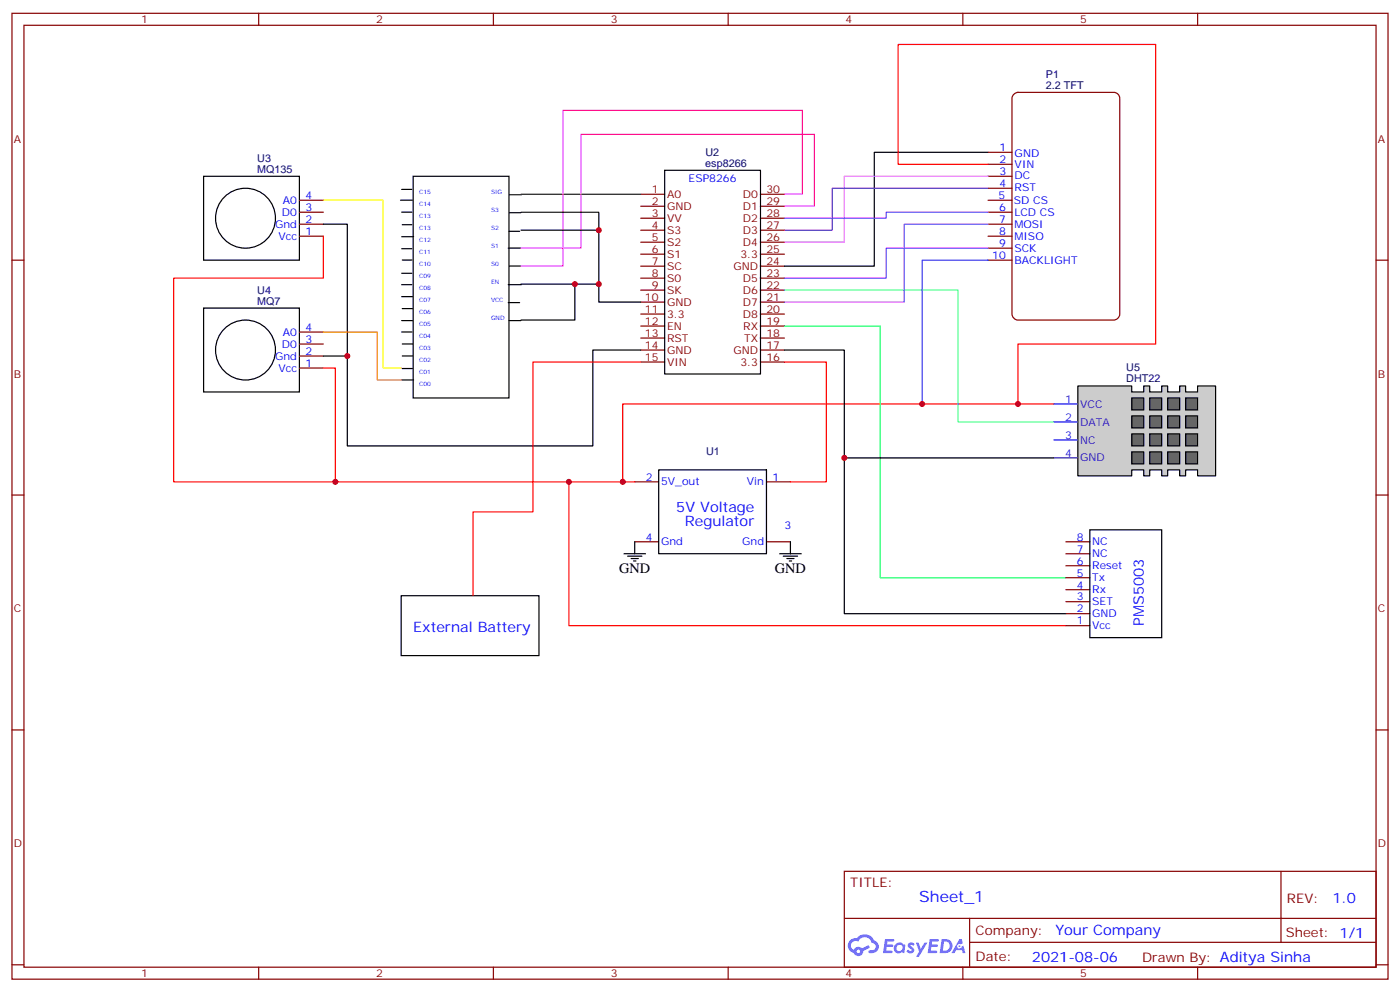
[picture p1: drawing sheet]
<svg xmlns="http://www.w3.org/2000/svg" width="412mm" height="292mm" viewBox="0 0 412 292" stroke-linecap="round" stroke-linejoin="round" font-family="sans-serif">
<g fill="none" stroke="#870000" stroke-width=".35">
<path d="M3.5 3.9h405.4v284.4h-405.4zM7.1 7.4h398.2v277.3h-398.2zM76.2 3.9v3.5M145.3 3.9v3.5M214.5 3.9v3.5M283.6 3.9v3.5M352.8 3.9v3.5M3.5 76.6h3.6M405.3 76.6h3.6M3.5 145.7h3.6M405.3 145.7h3.6M3.5 214.9h3.6"/>
<path d="M405.3 214.9h3.6M248.7 256.5h156.6v28.2h-156.6zM377.3 256.5v20.9M248.7 270.4h156.5M285.6 277.4h119.6M285.6 270.4v14.1M3.5 284h3.6M76.2 284.7v3.6M145.3 284.7v3.6M214.5 284.7v3.6M283.6 284.7v3.6M352.8 284.7v3.6"/>
<path d="M405.3 284h3.6"/>
</g>
<g fill="#5487ff">
<path d="M267.7 277.7a1.22 1.22 0 0 1 1.7 .2l-.4 .6a.47 .47 0 0 0-.3-.4 .47 .47 0 0 0-.5 .2l.1 .2a1.14 1.14 0 0 1 .8 1.8 1.14 1.14 0 0 1-1.9 0l-.2-.2 .5-.6 .7 .5a.29 .29 0 0 0 .3-.3 .29 .29 0 0 0-.2-.3 1.04 1.04 0 0 1-.6-1.7z"/>
<path d="M260.7 276.4h2.4l.3 .2-.2 .5-1.8 .1-.1 .8h1.5l.3 .4-.3 .4h-1.6l-.2 1.1h1.7l.2 .3-.2 .3-2.6 .1z"/>
<path d="M273.8 276.4h2.4l.3 .2-.1 .5-1.8 .1-.2 .8h1.6l.3 .4-.4 .4h-1.6l-.1 1.1h1.7l.2 .3-.2 .3-2.6 .1z"/>
<path d="M282.6 276.4h.7l.3 1.3-.6 .3a.69 .69 0 0 0-1 .3 .69 .69 0 0 0 .4 .9 .69 .69 0 0 0 .9-.6l.5-.2 .6 2.2h-.8l-.2-.9h-1.8l-.5 .9h-.8z"/>
<path d="M269.8 277.5h.8l.6 1.8 1.1-1.8h.9l-2.6 4.2h-.8l.9-1.5z"/>
<path d="M277.4 276.4l-.6 4.2h1.3a2.11 2.11 0 0 0 2.5-2.1 2.11 2.11 0 0 0-2.5-2.1zM278.1 277.2a1.39 1.39 0 0 1 1.7 1.4 1.39 1.39 0 0 1-1.8 1.3h-.3z"/>
<path d="M263.7 278.1a1.54 1.54 0 0 0-.1 2.1 1.54 1.54 0 0 0 2.2 .1l.6 .3 .3-2.3-.2-.3h-.4a1.49 1.49 0 0 0-2.4 .1zM264 279.1a.94 .94 0 0 1 1.8 0 .94 .94 0 0 1-1.8 0z"/>
<path d="M250.4 276.8a2.18 2.18 0 0 0 1.1 3.7 1.44 1.44 0 0 0 1.6 .9 1.44 1.44 0 0 0 1.2-1.4l2-1-.5-.8-1.9 1a1.47 1.47 0 0 0-2.4 .4 1.39 1.39 0 0 1-.7-1.9 1.39 1.39 0 0 1 2-.5 2.12 2.12 0 0 1 2.2-1.3 2.12 2.12 0 0 1 1.9 1.7 1.14 1.14 0 0 1 1.1 1.4 1.14 1.14 0 0 1-1.7 .7 .43 .43 0 0 0-.5 .4 .43 .43 0 0 0 .4 .5 1.98 1.98 0 0 0 2.5-1.2 1.98 1.98 0 0 0-1.2-2.6 3.1 3.1 0 0 0-5.3-.6l-.9 .1zM252.3 280.1a.55 .55 0 0 1 1.1 0 .55 .55 0 0 1-1.1 0z"/>
<circle cx="282.6" cy="278.5" r=".26"/>
</g>
<g fill="none" stroke="#870000" stroke-width=".35">
<path d="M298.7 27.7l1.2-.5h28.2a1.76 1.76 0 0 1 1.7 1.8v63.5a1.89 1.89 0 0 1-1.7 1.7h-28.2a1.89 1.89 0 0 1-1.8-1.7v-63.5zM88.2 58.9h7M188.7 57.2h7.1M224 57.2h7.1M291 44.8h7.1M291 48.4h7.1M291 51.9h7.1M291 55.4h7.1M291 58.9h7.1M88.2 62.5h7M88.2 66h7M88.2 69.5h7"/>
<path d="M188.7 60.7h7.1M188.7 64.2h7.1M188.7 67.8h7.1M188.7 71.3h7.1M188.7 74.8h7.1M188.7 78.4h7.1M224 60.7h7.1M224 64.2h7.1M224 67.8h7.1M224 71.3h7.1M224 74.8h7.1M224 78.4h7.1"/>
<path d="M291 62.5h7.1M291 66h7.1M291 69.5h7.1M291 73.1h7.1M291 76.6h7.1M88.2 97.8h7M188.7 81.9h7.1M188.7 85.4h7.1M188.7 88.9h7.1M188.7 92.5h7.1M188.7 96h7.1M188.7 99.5h7.1"/>
<path d="M224 81.9h7.1M224 85.4h7.1M224 88.9h7.1M224 92.5h7.1M224 96h7.1M224 99.5h7.1M88.2 108.3h7M88.2 104.8h7M88.2 101.3h7M188.7 103h7.1M188.7 106.6h7.1M224 103h7.1"/>
<path d="M224 106.6h7.1M187 141.9h7M187 159.5h7M225.8 141.9h7M225.8 159.5h7"/>
</g>
<g fill="none" stroke="#000" stroke-width=".35">
<path d="M60 51.9h28.2v24.7h-28.2zM118 58.9h3.5M118.3 55.8h3M121.7 51.9h28.2v65.3h-28.2zM150.1 57.3h3.5M195.8 50.1h28.2v60h-28.2zM291 44.8h-33.5v33.6h-26.4M95.2 66h7.1v65.3h72.3v-28.3h14.1M118.3 62.5h3M118.3 69.7h3.5M118.3 73.2h3M118.5 66.2h2.8"/>
<path d="M118.5 76.6h2.8M149.7 73h3.7M149.9 68.1h3.2M150.1 62.6h3.3M150.1 78.3h3.3M153.5 62.5h22.9v26.4h12.3M153.5 67.8h22.9M60 90.7h28.2v24.7h-28.2zM118.3 80.4h3M118.3 83.8h3M118.3 87.3h3.2M118.3 94.4h3.2"/>
<path d="M118.3 97.7h3M118.5 90.9h3M149.7 83.8h3.9M149.7 89.1h3.4M149.9 94.4h3.5M153.5 83.6h22.9M169.3 83.6v10.6h-15.8M95.2 104.8h7.1M118.3 111.8h3.5M118.5 101.3h3.2M118.5 104.8h3M118.5 108.5h3"/>
<path d="M231.1 103h17.6v77.7h65.3M194 138.3h31.8v24.7h-31.8zM118.2 175.4h40.5v17.6h-40.5z"/>
<circle cx="72.3" cy="64.2" r="8.8"/>
<circle cx="72.3" cy="103" r="8.8"/>
</g>
<path d="M153.5 57.2h35.2" fill="none" stroke="#008700" stroke-width=".35"/>
<path d="M231.1 57.2h5.3v-24.7h-70.6v45.9h-12.3M231.1 60.7h8.8v-21.2h-68.8v33.6h-17.6" fill="none" stroke="#f0f" stroke-width=".35"/>
<path d="M291 48.4h-26.4v-35.3h75.8v88.2h-40.5v17.6M95.2 69.5v12.4h-44v60h135.8M95.2 108.3h3.6v33.6M231.1 106.6h12.3v35.3h-10.6M310.4 118.9h-127v23" fill="none" stroke="#f00" stroke-width=".35"/>
<path d="M95.2 97.8h15.9v14.1h7.1" fill="none" stroke="#f90" stroke-width=".35"/>
<path d="M95.2 58.9h17.7v49.4h5.3" fill="none" stroke="#ff0" stroke-width=".35"/>
<path d="M291 51.9h-42.3v19.4h-17.6" fill="none" stroke="#c3f" stroke-width=".35"/>
<path d="M291 55.4h-45.8v12.4h-14.1" fill="none" stroke="#90c" stroke-width=".35"/>
<path d="M291 62.5h-29.9v1.7h-30M291 73.1h-29.9v8.8h-30" fill="none" stroke="#90f" stroke-width=".35"/>
<path d="M291 66h-24.7v22.9h-35.2" fill="none" stroke="#93f" stroke-width=".35"/>
<path d="M291 76.6h-19.4v42.3" fill="none" stroke="#30f" stroke-width=".35"/>
<path d="M231.1 96h28.2v74.1h54.7" fill="none" stroke="#3f0" stroke-width=".35"/>
<path d="M317.5 113.6h15.9v1.8h3.5v-1.8h1.8v1.8h3.5v-1.8h1.8v1.8h3.5v-1.8h1.7v1.8h3.6v-1.8h5.3v26.5h-5.3v-1.8h-3.6v1.8h-1.7v-1.8h-3.5v1.8h-1.8v-1.8h-3.5v1.8h-1.8v-1.8h-3.5v1.8h-15.9z" fill="#ccc" stroke="#000" stroke-width=".35"/>
<g fill="#666" stroke="#000" stroke-width=".35">
<path d="M349.2 117.2h3.6v3.5h-3.6z"/>
<path d="M349.2 122.4h3.6v3.6h-3.6z"/>
<path d="M349.2 127.7h3.6v3.6h-3.6z"/>
<path d="M344 117.2h3.5v3.5h-3.5z"/>
<path d="M344 122.4h3.5v3.6h-3.5z"/>
<path d="M344 127.7h3.5v3.6h-3.5z"/>
<path d="M338.7 117.2h3.5v3.5h-3.5z"/>
<path d="M338.7 122.4h3.5v3.6h-3.5z"/>
<path d="M338.7 127.7h3.5v3.6h-3.5z"/>
<path d="M333.4 117.2h3.5v3.5h-3.5z"/>
<path d="M333.4 122.4h3.5v3.6h-3.5z"/>
<path d="M333.4 127.7h3.5v3.6h-3.5z"/>
<path d="M349.2 133h3.6v3.6h-3.6z"/>
<path d="M344 133h3.5v3.6h-3.5z"/>
<path d="M338.7 133h3.5v3.6h-3.5z"/>
<path d="M333.4 133h3.5v3.6h-3.5z"/>
</g>
<path d="M310.4 118.9h7.1M310.4 124.2h7.1M310.4 129.5h7.1M310.4 134.8h7.1" fill="none" stroke="#30c" stroke-width=".35"/>
<path d="M231.1 85.4h51.1v38.8h28.2" fill="none" stroke="#0ff" stroke-width=".35"/>
<path d="M248.7 134.8h61.7M187 159.5v3.5M232.8 159.5v3.5M321 156h21.2v31.7h-21.2zM183.8 163h6.3M184.9 163.7h4.2M185.9 164.4h2.1M186.6 165.1h.7M229.7 163h6.3M230.7 163.7h4.2M231.8 164.4h2.1M232.5 165.1h.7" fill="none" stroke="#000" stroke-width=".35"/>
<path d="M188.7 106.6h-31.7v44.1h-17.7v24.7M167.6 141.9v42.3h146.4" fill="none" stroke="#f00" stroke-width=".35"/>
<path d="M314 159.5h7M314 177.1h7M314 173.6h7M314 170.1h7M314 166.5h7M314 163h7M314 184.2h7M314 180.7h7" fill="none" stroke="#870000" stroke-width=".35"/>
<g fill="#c00">
<circle cx="176.4" cy="67.8" r=".88"/>
<circle cx="176.4" cy="83.6" r=".88"/>
<circle cx="169.3" cy="83.6" r=".88"/>
<circle cx="98.8" cy="141.9" r=".88"/>
<circle cx="102.3" cy="104.8" r=".88"/>
<circle cx="183.4" cy="141.9" r=".88"/>
<circle cx="271.6" cy="118.9" r=".88"/>
<circle cx="299.9" cy="118.9" r=".88"/>
<circle cx="248.7" cy="134.8" r=".88"/>
<circle cx="167.6" cy="141.9" r=".88"/>
</g>
<text font-size="4.6" fill="#00f" x="270.8" y="265.5">Sheet_1</text>
<g font-size="4.2" fill="#00f">
<text x="199.2" y="150.7">5V Voltage</text>
<text x="201.7" y="154.9">Regulator</text>
<text x="121.7" y="185.9">External Battery</text>
<text x="336.9" y="184.2" transform="rotate(-90 336.9 184.2)">PMS5003</text>
<text x="392.5" y="265.8">1.0</text>
<text x="310.9" y="275.3">Your Company</text>
<text x="304" y="283.1">2021-08-06</text>
</g>
<g font-size="4.2">
<text x="182.4" y="168.7">GND</text>
<text x="228.2" y="168.7">GND</text>
</g>
<g font-size="3.9" fill="#800">
<text x="250.5" y="261.1">TITLE:</text>
<text x="379.1" y="265.8">REV:</text>
<text x="287.4" y="275.3">Company:</text>
<text x="378.7" y="275.9">Sheet: 1/1</text>
<text x="287.4" y="283">Date:</text>
<text x="336.4" y="283.1">Drawn By: Aditya Sinha</text>
</g>
<g font-size="3.2" fill="#800">
<text x="41.6" y="6.9">1</text>
<text x="110.8" y="6.9">2</text>
<text x="179.9" y="6.9">3</text>
<text x="249.1" y="6.9">4</text>
<text x="318.2" y="6.9">5</text>
<text x="4.1" y="42">A</text>
<text x="405.9" y="42">A</text>
<text x="192" y="56.8">1</text>
<text x="196.5" y="58.2">A0</text>
<text x="218.8" y="58.2">D0</text>
<text x="225.8" y="56.8">30</text>
<text x="192" y="60.4">2</text>
<text x="192" y="63.9">3</text>
<text x="196.5" y="61.8">GND</text>
<text x="196.5" y="65.3">VV</text>
<text x="218.8" y="65.3">D2</text>
<text x="218.8" y="61.8">D1</text>
<text x="225.8" y="63.9">28</text>
<text x="225.8" y="60.4">29</text>
<text x="192" y="67.4">4</text>
<text x="192" y="70.9">5</text>
<text x="196.5" y="68.8">S3</text>
<text x="218.8" y="68.8">D3</text>
<text x="225.8" y="70.9">26</text>
<text x="225.8" y="67.4">27</text>
<text x="192" y="74.5">6</text>
<text x="192" y="78">7</text>
<text x="196.5" y="72.4">S2</text>
<text x="196.5" y="75.9">S1</text>
<text x="218.1" y="75.9">3.3</text>
<text x="218.8" y="72.4">D4</text>
<text x="225.8" y="78">24</text>
<text x="225.8" y="74.5">25</text>
<text x="192" y="81.5">8</text>
<text x="196.5" y="79.4">SC</text>
<text x="196.5" y="82.9">S0</text>
<text x="216" y="79.4">GND</text>
<text x="218.8" y="82.9">D5</text>
<text x="225.8" y="81.5">23</text>
<text x="190" y="88.6">10</text>
<text x="192" y="85.1">9</text>
<text x="196.5" y="86.5">SK</text>
<text x="196.5" y="90">GND</text>
<text x="218.8" y="90">D7</text>
<text x="218.8" y="86.5">D6</text>
<text x="225.8" y="88.6">21</text>
<text x="225.8" y="85.1">22</text>
<text x="190" y="92.1">11</text>
<text x="190" y="95.6">12</text>
<text x="196.5" y="93.5">3.3</text>
<text x="218.8" y="93.5">D8</text>
<text x="225.8" y="95.6">19</text>
<text x="225.8" y="92.1">20</text>
<text x="190" y="99.2">13</text>
<text x="196.5" y="97">EN</text>
<text x="196.5" y="100.6">RST</text>
<text x="218.9" y="97">RX</text>
<text x="219.2" y="100.6">TX</text>
<text x="225.8" y="99.2">18</text>
<text x="190" y="102.7">14</text>
<text x="190" y="106.2">15</text>
<text x="196.5" y="104.1">GND</text>
<text x="196.5" y="107.6">VIN</text>
<text x="216" y="104.1">GND</text>
<text x="218.1" y="107.6">3.3</text>
<text x="225.8" y="106.2">16</text>
<text x="225.8" y="102.7">17</text>
<text x="4.1" y="111.2">B</text>
<text x="405.9" y="111.2">B</text>
<text x="4.1" y="180.3">C</text>
<text x="405.9" y="180.3">C</text>
<text x="4.1" y="249.4">D</text>
<text x="405.9" y="249.4">D</text>
<text x="41.6" y="287.7">1</text>
<text x="110.8" y="287.7">2</text>
<text x="179.9" y="287.7">3</text>
<text x="249.1" y="287.7">4</text>
<text x="318.2" y="287.7">5</text>
</g>
<g font-size="3.2" fill="#000080">
<text x="308.1" y="23.1">P1</text>
<text x="308.1" y="26.1">2.2 TFT</text>
<text x="75.8" y="47.8">U3</text>
<text x="207.8" y="45.8">U2</text>
<text x="75.8" y="50.8">MQ135</text>
<text x="207.8" y="49.1">esp8266</text>
<text x="75.8" y="89.6">MQ7</text>
<text x="75.8" y="86.6">U4</text>
<text x="331.8" y="112.6">DHT22</text>
<text x="331.8" y="109.3">U5</text>
<text x="208" y="133.8">U1</text>
</g>
<g font-size="3.2" fill="#00f">
<text x="294.4" y="44.6">1</text>
<text x="298.9" y="46.1">GND</text>
<text x="202.8" y="53.5">ESP8266</text>
<text x="294.4" y="51.4">3</text>
<text x="294.4" y="48.1">2</text>
<text x="298.9" y="52.8">DC</text>
<text x="298.9" y="49.5">VIN</text>
<text x="90" y="58.6">4</text>
<text x="294.1" y="58.7">5</text>
<text x="294.4" y="55">4</text>
<text x="298.9" y="56.4">RST</text>
<text x="83" y="63.5">D0</text>
<text x="83.3" y="60">A0</text>
<text x="90" y="65.7">2</text>
<text x="90" y="62.1">3</text>
<text x="294.3" y="62.1">6</text>
<text x="294.3" y="65.7">7</text>
<text x="298.6" y="60.1">SD CS</text>
<text x="298.8" y="63.5">LCD CS</text>
<text x="81" y="67.1">Gnd</text>
<text x="82" y="70.6">Vcc</text>
<text x="90" y="69.2">1</text>
<text x="294.3" y="69.2">8</text>
<text x="298.8" y="67.1">MOSI</text>
<text x="298.8" y="70.6">MISO</text>
<text x="292.3" y="76.2">10</text>
<text x="294.3" y="72.7">9</text>
<text x="298.8" y="74.1">SCK</text>
<text x="298.8" y="77.6">BACKLIGHT</text>
<text x="83.3" y="98.8">A0</text>
<text x="90" y="100.9">3</text>
<text x="90" y="97.4">4</text>
<text x="81" y="105.9">Gnd</text>
<text x="83" y="102.3">D0</text>
<text x="90" y="108">1</text>
<text x="90" y="104.5">2</text>
<text x="82" y="109.4">Vcc</text>
<text x="190.2" y="141.5">2</text>
<text x="194.7" y="142.9">5V_out</text>
<text x="220" y="142.9">Vin</text>
<text x="227.5" y="141.5">1</text>
<text x="231.1" y="155.6">3</text>
<text x="190.2" y="159.1">4</text>
<text x="194.7" y="160.5">Gnd</text>
<text x="218.6" y="160.5">Gnd</text>
<text x="317.2" y="159.1">8</text>
<text x="321.7" y="160.5">NC</text>
<text x="317.2" y="166.2">6</text>
<text x="317.2" y="162.7">7</text>
<text x="321.7" y="167.6">Reset</text>
<text x="321.7" y="164.1">NC</text>
<text x="317.2" y="173.2">4</text>
<text x="317.2" y="169.7">5</text>
<text x="321.7" y="171.1">Tx</text>
<text x="317.2" y="176.8">3</text>
<text x="321.7" y="178.2">SET</text>
<text x="321.7" y="174.7">Rx</text>
<text x="317.2" y="183.8">1</text>
<text x="317.2" y="180.3">2</text>
<text x="321.7" y="185.2">Vcc</text>
<text x="321.7" y="181.7">GND</text>
</g>
<g font-size="3.2" fill="#30c">
<text x="313.7" y="118.6">1</text>
<text x="318.2" y="120">VCC</text>
<text x="313.7" y="123.9">2</text>
<text x="318.2" y="125.3">DATA</text>
<text x="313.7" y="129.2">3</text>
<text x="318.2" y="130.6">NC</text>
<text x="313.7" y="134.4">4</text>
<text x="318.2" y="135.9">GND</text>
</g>
<g font-size="1.8" fill="#00f">
<text x="123.5" y="57.2">C15</text>
<text x="144.6" y="57.2">SIG</text>
<text x="123.5" y="60.7">C14</text>
<text x="123.5" y="64.2">C13</text>
<text x="144.6" y="62.5">S3</text>
<text x="123.5" y="67.8">C13</text>
<text x="123.5" y="71.3">C12</text>
<text x="144.6" y="67.8">S2</text>
<text x="123.5" y="74.8">C11</text>
<text x="144.6" y="73.1">S1</text>
<text x="123.5" y="78.4">C10</text>
<text x="123.5" y="81.9">C09</text>
<text x="144.6" y="78.4">S0</text>
<text x="144.6" y="83.6">EN</text>
<text x="123.5" y="85.4">C08</text>
<text x="123.5" y="88.9">C07</text>
<text x="144.6" y="88.9">VCC</text>
<text x="123.5" y="92.5">C06</text>
<text x="123.5" y="96">C05</text>
<text x="144.6" y="94.2">GND</text>
<text x="123.5" y="99.5">C04</text>
<text x="123.5" y="103">C03</text>
<text x="123.5" y="106.6">C02</text>
<text x="123.5" y="110.1">C01</text>
<text x="123.5" y="113.6">C00</text>
</g>
</svg>
